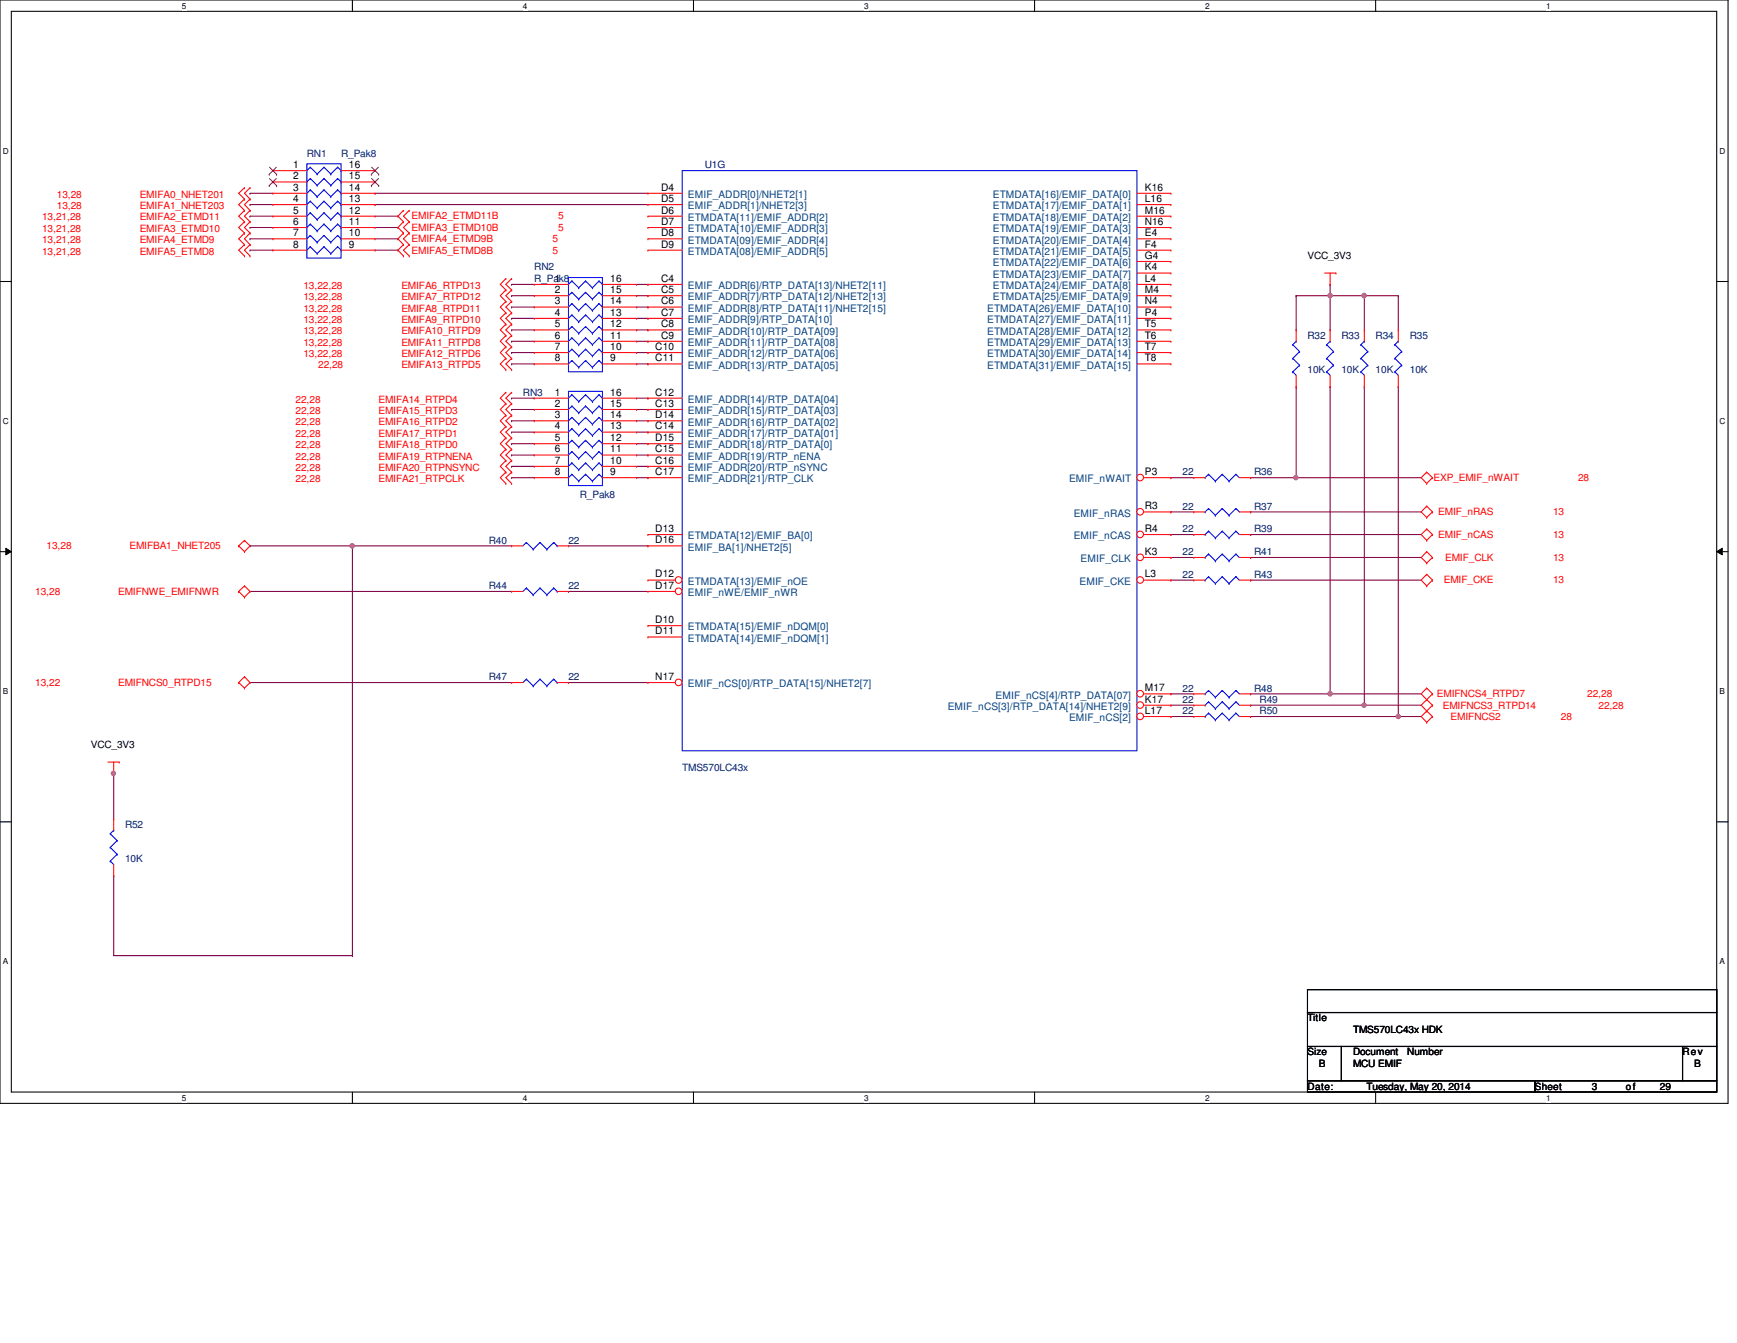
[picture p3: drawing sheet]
<svg xmlns="http://www.w3.org/2000/svg" width="279mm" height="216mm" viewBox="0 0 279 216" stroke-linecap="round" stroke-linejoin="round" font-family="sans-serif">
<path d="M0 0h278v177.4h-278zM1.8 1.8h274.3v173.8h-274.3z" fill="none" stroke="#000" stroke-width=".17"/>
<g fill="#fff">
<path d="M29.3 .2h.7v1.5h-.7z"/>
<path d="M29.3 175.8h.7v1.4h-.7z"/>
</g>
<path d="M56.7 0v1.8M56.7 175.6v1.8" fill="none" stroke="#000" stroke-width=".17"/>
<g fill="#fff">
<path d="M84.1 .2h.7v1.5h-.7z"/>
<path d="M84.1 175.8h.7v1.4h-.7z"/>
</g>
<path d="M111.5 0v1.8M111.5 175.6v1.8" fill="none" stroke="#000" stroke-width=".17"/>
<g fill="#fff">
<path d="M139 .2h.7v1.5h-.7z"/>
<path d="M139 175.8h.7v1.4h-.7z"/>
</g>
<path d="M166.4 0v1.8M166.4 175.6v1.8" fill="none" stroke="#000" stroke-width=".17"/>
<g fill="#fff">
<path d="M193.8 .2h.8v1.5h-.8z"/>
<path d="M193.8 175.8h.8v1.4h-.8z"/>
</g>
<path d="M221.3 0v1.8M221.3 175.6v1.8" fill="none" stroke="#000" stroke-width=".17"/>
<g fill="#fff">
<path d="M248.7 .2h.7v1.5h-.7z"/>
<path d="M248.7 175.8h.7v1.4h-.7z"/>
<path d="M.5 23.5h.9v1.5h-.9z"/>
<path d="M276.6 23.5h.9v1.5h-.9z"/>
<path d="M.5 67h.9v1.5h-.9z"/>
<path d="M276.6 67h.9v1.5h-.9z"/>
</g>
<path d="M0 45.3h1.8M276.1 45.3h1.9" fill="none" stroke="#000" stroke-width=".17"/>
<g fill="#fff">
<path d="M.5 110.4h.8v1.5h-.8z"/>
<path d="M276.6 110.4h.9v1.5h-.9z"/>
</g>
<path d="M0 88.7h1.8M276.1 88.7h1.9" fill="none" stroke="#000" stroke-width=".17"/>
<path d="M.9 88.1l.9 .6-.9 .5zM276.1 88.7l.9-.6v1.1z" fill="#000"/>
<path d="M.9 88.1l.9 .6-.9 .5zM276.1 88.7l.9-.6v1.1z" fill="none" stroke="#000" stroke-width=".16"/>
<g fill="#fff">
<path d="M.5 153.8h.8v1.5h-.8z"/>
<path d="M276.6 153.8h.8v1.5h-.8z"/>
</g>
<path d="M0 132.1h1.8M276.1 132.1h1.9" fill="none" stroke="#000" stroke-width=".17"/>
<path d="M40.2 95.1h.1M40.2 95.1h42.1M224.9 115.2h.1M224.9 115.2h3.7" fill="none" stroke="#800040" stroke-width=".17"/>
<circle cx="224.9" cy="115.2" r=".34" fill="#f0f"/>
<circle cx="224.9" cy="115.2" r=".34" fill="none" stroke="#f0f" stroke-width=".17"/>
<path d="M219.5 113.4h.1M219.5 113.4h9.1" fill="none" stroke="#800040" stroke-width=".17"/>
<circle cx="219.4" cy="113.4" r=".34" fill="#f0f"/>
<circle cx="219.4" cy="113.4" r=".34" fill="none" stroke="#f0f" stroke-width=".17"/>
<path d="M214 111.5h.1M214 111.5h14.6" fill="none" stroke="#800040" stroke-width=".17"/>
<circle cx="213.9" cy="111.5" r=".35" fill="#f0f"/>
<circle cx="213.9" cy="111.5" r=".35" fill="none" stroke="#f0f" stroke-width=".17"/>
<path d="M208.5 76.8h.1M208.5 76.8h20.1M201.2 89.6h.1M201.2 85.9h.1M201.2 82.3h.1M201.2 89.6h27.4M201.2 85.9h27.4M201.2 82.3h27.4" fill="none" stroke="#800040" stroke-width=".17"/>
<circle cx="208.4" cy="76.8" r=".34" fill="#f0f"/>
<circle cx="208.4" cy="76.8" r=".34" fill="none" stroke="#f0f" stroke-width=".17"/>
<g fill="none" stroke="#800040" stroke-width=".17">
<path d="M40.2 31.1h.1M40.2 32.9h.1M40.2 34.8h.1M40.2 36.6h.1M40.2 38.4h.1M40.2 31.1h3.7M40.2 32.9h3.7M40.2 34.8h3.7M40.2 36.6h3.7M40.2 38.4h3.7M40.2 40.2h.1M40.2 40.2h3.7"/>
<path d="M82.3 45.7h.1M82.3 47.5h.1M82.3 49.4h.1M82.3 51.2h.1M82.3 53h.1M82.3 54.9h.1M82.3 56.7h.1M82.3 58.5h.1M82.3 45.7h3.6M82.3 47.5h3.6M82.3 49.4h3.6M82.3 51.2h3.6"/>
<path d="M82.3 53h3.6M82.3 54.9h3.6M82.3 56.7h3.6M82.3 58.5h3.6M82.3 64h.1M82.3 65.8h.1M82.3 67.6h.1M82.3 69.5h.1M82.3 71.3h.1M82.3 73.2h.1M82.3 75h.1M82.3 76.8h.1"/>
<path d="M82.3 64h3.6M82.3 65.8h3.6M82.3 67.6h3.6M82.3 69.5h3.6M82.3 71.3h3.6M82.3 73.2h3.6M82.3 75h3.6M82.3 76.8h3.6M188.3 76.8h.1M188.3 76.8h3.7M56.7 87.8h.1M56.7 87.8h25.6"/>
<path d="M91.4 95.1h.1M91.4 95.1h12.8M91.4 87.8h12.8M104.2 87.8h.1M188.3 93.3h.1M188.3 89.6h.1M188.3 82.3h.1M188.3 85.9h.1M188.3 93.3h3.7M188.3 89.6h3.7M188.3 82.3h3.7M188.3 85.9h3.7"/>
<path d="M201.2 93.3h.1M201.2 93.3h27.4M40.2 109.7h.1M40.2 109.7h42.1M91.4 109.7h.1M91.4 109.7h12.8M188.3 111.5h.1M188.3 113.4h.1M188.3 115.2h.1M188.3 111.5h3.7M188.3 113.4h3.7M188.3 115.2h3.7"/>
<path d="M18.3 124.3h.1M18.3 124.3v7.4"/>
</g>
<circle cx="18.2" cy="124.3" r=".34" fill="#f0f"/>
<circle cx="18.2" cy="124.3" r=".34" fill="none" stroke="#f0f" stroke-width=".17"/>
<path d="M56.7 87.8h.1M56.7 87.8v65.8M18.3 140.8h.1M18.3 140.8v12.8h38.4M56.7 153.6h.1" fill="none" stroke="#800040" stroke-width=".17"/>
<circle cx="56.7" cy="87.8" r=".36" fill="#f0f"/>
<circle cx="56.7" cy="87.8" r=".36" fill="none" stroke="#f0f" stroke-width=".17"/>
<path d="M214 47.5h.1M214 47.5v5.5M219.5 47.5h.1M219.5 47.5v5.5M40.2 87.8h.1M40.2 87.8h16.5" fill="none" stroke="#800040" stroke-width=".17"/>
<circle cx="219.4" cy="47.5" r=".35" fill="#f0f"/>
<circle cx="219.4" cy="47.5" r=".35" fill="none" stroke="#f0f" stroke-width=".17"/>
<path d="M214 47.5h.1M214 47.5h5.5" fill="none" stroke="#800040" stroke-width=".17"/>
<circle cx="213.9" cy="47.5" r=".35" fill="#f0f"/>
<circle cx="213.9" cy="47.5" r=".35" fill="none" stroke="#f0f" stroke-width=".17"/>
<g fill="none" stroke="#800040" stroke-width=".17">
<path d="M60.3 31.1h.1M60.3 32.9h.1M60.3 31.1h43.9M60.3 32.9h43.9M60.3 34.8h3.7M60.3 36.6h3.7M60.3 38.4h3.7M64 34.8h.1M64 36.6h.1M64 38.4h.1M60.3 40.2h3.7M64 40.2h.1"/>
<path d="M102.4 47.5h1.8M102.4 45.7h1.8M102.4 49.4h1.8M102.4 51.2h1.8M102.4 53h1.8M102.4 54.9h1.8M102.4 56.7h1.8M102.4 58.5h1.8M104.2 45.7h.1M104.2 47.5h.1M104.2 49.4h.1M104.2 51.2h.1"/>
<path d="M104.2 53h.1M104.2 54.9h.1M104.2 56.7h.1M104.2 58.5h.1M208.5 47.5h.1M208.5 47.5v5.5M214 45.7h.1M214 45.7v1.8h-5.5M219.5 47.5h.1M219.5 47.5h5.4M224.9 47.5h.1M224.9 47.5v5.5"/>
<path d="M102.4 76.8h1.8M102.4 64h1.8M102.4 65.8h1.8M102.4 67.6h1.8M102.4 69.5h1.8M102.4 71.3h1.8M102.4 73.2h1.8M102.4 75h1.8M104.2 64h.1M104.2 65.8h.1M104.2 67.6h.1M104.2 69.5h.1"/>
<path d="M104.2 71.3h.1M104.2 73.2h.1M104.2 75h.1M104.2 76.8h.1M201.2 76.8h.1M208.5 62.2h.1M208.5 62.2v14.6h-7.3M214 62.2h.1M214 62.2v49.3h-12.8M219.5 62.2h.1M219.5 62.2v51.2h-18.3M224.9 62.2h.1"/>
<path d="M224.9 62.2v53h-23.7M201.2 115.2h.1M201.2 113.4h.1M201.2 111.5h.1"/>
</g>
<g fill="none" stroke="#f00" stroke-width=".17">
<path d="M39.3 30.2h.1M39.3 32h.1M39.3 33.8h.1M39.3 35.6h.1M39.3 37.5h.1M39.3 39.3h.1M39.3 30.2l-.9 .9 .9 .9M39.3 32l-.9 .9 .9 .9M39.3 33.8l-.9 1 .9 .8M39.3 35.6l-.9 1 .9 .9M39.3 37.5l-.9 .9 .9 .9M39.3 39.3l-.9 .9 .9 .9"/>
<path d="M40.2 30.2h.1M40.2 32h.1M40.2 33.8h.1M40.2 35.6h.1M40.2 37.5h.1M40.2 39.3h.1M40.2 30.2l-.9 .9 .9 .9M40.2 32l-.9 .9 .9 .9M40.2 33.8l-.9 1 .9 .8M40.2 35.6l-.9 1 .9 .9M40.2 37.5l-.9 .9 .9 .9M40.2 39.3l-.9 .9 .9 .9"/>
<path d="M43.9 27.4h.1M43.9 29.3h.1M43.9 31.1h.1M43.9 32.9h.1M43.9 34.8h.1M43.9 36.6h.1M43.9 38.4h.1M43.9 27.4h5.5M43.9 29.3h5.5M43.9 31.1h5.5M43.9 32.9h5.5M43.9 34.8h5.5"/>
<path d="M43.9 36.6h5.5M43.9 38.4h5.5M54.9 27.4h5.4M54.9 29.3h5.4M54.9 31.1h5.4M54.9 32.9h5.4M54.9 34.8h5.4M54.9 36.6h5.4M54.9 38.4h5.4M60.3 38.4h.1M60.3 36.6h.1M60.3 34.8h.1"/>
<path d="M60.3 32.9h.1M60.3 31.1h.1M60.3 29.3h.1M60.3 27.4h.1M64.9 33.8h.1M64.9 35.6h.1M64.9 37.5h.1M64.9 39.3h.1M64.9 33.8l-.9 1 .9 .8M64.9 35.6l-.9 1 .9 .9M64.9 37.5l-.9 .9 .9 .9M64.9 39.3l-.9 .9 .9 .9"/>
<path d="M65.8 35.6h.1M65.8 33.8h.1M65.8 37.5h.1M65.8 39.3h.1M65.8 39.3l-.9 .9 .9 .9M65.8 33.8l-.9 1 .9 .8M65.8 35.6l-.9 1 .9 .9M65.8 37.5l-.9 .9 .9 .9M104.2 31.1h.1M104.2 32.9h.1M104.2 34.8h.1M104.2 36.6h.1"/>
<path d="M104.2 38.4h.1M104.2 31.1h5.5M104.2 32.9h5.5M104.2 34.8h5.5M104.2 36.6h5.5M104.2 38.4h5.5M182.9 31.1h5.4M182.9 32.9h5.4M182.9 34.8h5.4M182.9 36.6h5.4M182.9 38.4h5.4M188.3 31.1h.1"/>
<path d="M188.3 32.9h.1M188.3 34.8h.1M188.3 36.6h.1M188.3 38.4h.1M39.3 41.1h.1M40.2 41.1h.1M43.9 40.2h.1M43.9 40.2h5.5M54.9 40.2h5.4M60.3 40.2h.1M64.9 41.1h.1M65.8 41.1h.1"/>
<path d="M81.4 44.8h.1M81.4 46.6h.1M81.4 48.5h.1M81.4 50.3h.1M81.4 52.1h.1M81.4 53.9h.1M81.4 55.8h.1M81.4 57.6h.1M81.4 59.4h.1M81.4 44.8l-.9 .9 .9 .9M81.4 46.6l-.9 .9 .9 1M81.4 48.5l-.9 .9 .9 .9"/>
<path d="M81.4 50.3l-.9 .9 .9 .9M81.4 52.1l-.9 .9 .9 .9M81.4 53.9l-.9 1 .9 .9M81.4 55.8l-.9 .9 .9 .9M81.4 57.6l-.9 .9 .9 .9M82.3 44.8h.1M82.3 46.6h.1M82.3 48.5h.1M82.3 50.3h.1M82.3 52.1h.1M82.3 53.9h.1M82.3 55.8h.1"/>
<path d="M82.3 57.6h.1M82.3 59.4h.1M82.3 44.8l-.9 .9 .9 .9M82.3 46.6l-.9 .9 .9 1M82.3 48.5l-.9 .9 .9 .9M82.3 50.3l-.9 .9 .9 .9M82.3 52.1l-.9 .9 .9 .9M82.3 53.9l-.9 1 .9 .9M82.3 55.8l-.9 .9 .9 .9M82.3 57.6l-.9 .9 .9 .9M85.9 45.7h.1M85.9 47.5h.1"/>
<path d="M85.9 49.4h.1M85.9 51.2h.1M85.9 53h.1M85.9 54.9h.1M85.9 56.7h.1M85.9 58.5h.1M85.9 45.7h5.5M85.9 47.5h5.5M85.9 49.4h5.5M85.9 51.2h5.5M85.9 53h5.5M85.9 54.9h5.5"/>
<path d="M85.9 56.7h5.5M85.9 58.5h5.5M96.9 45.7h5.5M96.9 47.5h5.5M96.9 49.4h5.5M96.9 51.2h5.5M96.9 53h5.5M96.9 54.9h5.5M96.9 56.7h5.5M96.9 58.5h5.5M102.4 58.5h.1M102.4 56.7h.1"/>
<path d="M102.4 54.9h.1M102.4 53h.1M102.4 51.2h.1M102.4 49.4h.1M102.4 47.5h.1M102.4 45.7h.1M104.2 40.2h.1M104.2 45.7h.1M104.2 47.5h.1M104.2 49.4h.1M104.2 51.2h.1M104.2 53h.1"/>
<path d="M104.2 54.9h.1M104.2 56.7h.1M104.2 58.5h.1M104.2 40.2h5.5M104.2 45.7h5.5M104.2 47.5h5.5M104.2 49.4h5.5M104.2 51.2h5.5M104.2 53h5.5M104.2 54.9h5.5M104.2 56.7h5.5M104.2 58.5h5.5"/>
<path d="M182.9 43.9h5.4M182.9 40.2h5.4M182.9 45.7h5.4M182.9 47.5h5.4M182.9 49.4h5.4M182.9 51.2h5.4M182.9 53h5.4M182.9 54.9h5.4M182.9 56.7h5.4M182.9 58.5h5.4M182.9 42h5.4M188.3 40.2h.1"/>
<path d="M188.3 42h.1M188.3 43.9h.1M188.3 45.7h.1M188.3 47.5h.1M188.3 49.4h.1M188.3 51.2h.1M188.3 53h.1M188.3 54.9h.1M188.3 56.7h.1M188.3 58.5h.1M208.5 53h.1M208.5 53v1.9"/>
<path d="M213.1 43.9h1.8M214 45.7h.1M214 53h.1M214 43.9v1.8M214 53v1.9M214.9 43.9h.1M219.5 53h.1M219.5 53v1.9M224.9 53h.1M224.9 53v1.9M81.4 63.1h.1M81.4 64.9h.1"/>
<path d="M81.4 66.8h.1M81.4 68.6h.1M81.4 70.4h.1M81.4 72.2h.1M81.4 74h.1M81.4 75.9h.1M81.4 77.7h.1M81.4 63.1l-.9 .9 .9 .9M81.4 64.9l-.9 .9 .9 1M81.4 66.8l-.9 .8 .9 1M81.4 68.6l-.9 .9 .9 .9M81.4 70.4l-.9 .9 .9 .9"/>
<path d="M81.4 72.2l-.9 1 .9 .8M81.4 74l-.9 1 .9 .9M81.4 75.9l-.9 .9 .9 .9M82.3 63.1h.1M82.3 64.9h.1M82.3 66.8h.1M82.3 68.6h.1M82.3 70.4h.1M82.3 72.2h.1M82.3 74h.1M82.3 75.9h.1M82.3 77.7h.1"/>
<path d="M82.3 63.1l-.9 .9 .9 .9M82.3 64.9l-.9 .9 .9 1M82.3 66.8l-.9 .8 .9 1M82.3 68.6l-.9 .9 .9 .9M82.3 70.4l-.9 .9 .9 .9M82.3 72.2l-.9 1 .9 .8M82.3 74l-.9 1 .9 .9M82.3 75.9l-.9 .9 .9 .9M85.9 64h.1M85.9 65.8h.1M85.9 67.6h.1M85.9 69.5h.1"/>
<path d="M85.9 71.3h.1M85.9 73.2h.1M85.9 75h.1M85.9 76.8h.1M85.9 64h5.5M85.9 65.8h5.5M85.9 67.6h5.5M85.9 69.5h5.5M85.9 71.3h5.5M85.9 73.2h5.5M85.9 75h5.5M85.9 76.8h5.5"/>
<path d="M96.9 64h5.5M96.9 65.8h5.5M96.9 67.6h5.5M96.9 69.5h5.5M96.9 71.3h5.5M96.9 73.2h5.5M96.9 75h5.5M96.9 76.8h5.5M102.4 76.8h.1M102.4 75h.1M102.4 73.2h.1M102.4 71.3h.1"/>
<path d="M102.4 69.5h.1M102.4 67.6h.1M102.4 65.8h.1M102.4 64h.1M104.2 64h.1M104.2 65.8h.1M104.2 67.6h.1M104.2 69.5h.1M104.2 71.3h.1M104.2 73.2h.1M104.2 75h.1M104.2 76.8h.1"/>
<path d="M104.2 64h5.5M104.2 65.8h5.5M104.2 67.6h5.5M104.2 69.5h5.5M104.2 71.3h5.5M104.2 73.2h5.5M104.2 75h5.5M104.2 76.8h5.5M192 76.8h.1M192 76.8h1.8M199.3 76.8h1.9M201.2 76.8h.1"/>
<path d="M208.5 62.2h.1M208.5 60.3v1.9M214 62.2h.1M214 60.3v1.9M219.5 62.2h.1M219.5 60.3v1.9M224.9 62.2h.1M224.9 60.3v1.9M229.5 75.9h.1M229.5 77.7h.1M229.5 75.9l-.9 .9 .9 .9M229.5 75.9l.9 .9"/>
<path d="M230.4 76.8h.1M230.4 76.8l-.9 .9M38.4 87.8h.1M38.4 95.1h.1M38.4 87.8l.9 .9M38.4 95.1l.9 .9M39.3 86.9h.1M39.3 88.7h.1M39.3 94.2h.1M39.3 96h.1M39.3 86.9l.9 .9-.9 .9M39.3 86.9l-.9 .9"/>
<path d="M39.3 94.2l.9 .9-.9 .9M39.3 94.2l-.9 .9M82.3 95.1h.1M82.3 87.8h.1M82.3 95.1h1.8M82.3 87.8h1.8M89.6 95.1h1.8M89.6 87.8h1.8M91.4 95.1h.1M91.4 87.8h.1M104.2 85.9h.1M104.2 87.8h.1"/>
<path d="M104.2 85.9h5.5M104.2 87.8h5.5M192 93.3h.1M192 89.6h.1M192 85.9h.1M192 82.3h.1M192 93.3h1.8M192 89.6h1.8M192 85.9h1.8M192 82.3h1.8M199.3 93.3h1.9M199.3 89.6h1.9"/>
<path d="M199.3 85.9h1.9M199.3 82.3h1.9M201.2 93.3h.1M201.2 89.6h.1M201.2 85.9h.1M201.2 82.3h.1M229.5 92.3h.1M229.5 94.2h.1M229.5 88.7h.1M229.5 90.5h.1M229.5 85h.1M229.5 86.9h.1"/>
<path d="M229.5 81.4h.1M229.5 83.2h.1M229.5 92.3l-.9 1 .9 .9M229.5 92.3l.9 1M229.5 88.7l-.9 .9 .9 .9M229.5 88.7l.9 .9M229.5 85l-.9 .9 .9 1M229.5 85l.9 .9M229.5 81.4l-.9 .9 .9 .9M229.5 81.4l.9 .9M230.4 93.3h.1M230.4 89.6h.1"/>
<path d="M230.4 85.9h.1M230.4 82.3h.1M230.4 93.3l-.9 .9M230.4 89.6l-.9 .9M230.4 85.9l-.9 1M230.4 82.3l-.9 .9M38.4 109.7h.1M38.4 109.7l.9 .9M39.3 108.8h.1M39.3 110.6h.1M39.3 108.8l.9 .9-.9 .9M39.3 108.8l-.9 .9"/>
<path d="M192 115.2h.1M192 113.4h.1M192 111.5h.1M192 115.2h1.8M192 113.4h1.8M192 111.5h1.8M199.3 115.2h1.9M199.3 113.4h1.9M199.3 111.5h1.9M201.2 115.2h.1M201.2 113.4h.1M201.2 111.5h.1"/>
<path d="M229.5 114.3h.1M229.5 116.1h.1M229.5 112.5h.1M229.5 110.6h.1M229.5 114.3l.9 .9M229.5 112.5l.9 .9M229.5 110.6l-.9 .9 .9 1M229.5 110.6l.9 .9M230.4 115.2h.1M230.4 113.4h.1M230.4 111.5h.1M230.4 113.4l-1.8 1.8 .9 .9"/>
<path d="M230.4 115.2l-.9 .9M230.4 111.5l-1.8 1.9 .9 .9M17.4 122.5h1.8M18.3 124.3h.1M18.3 131.7h.1M18.3 122.5v1.8M18.3 131.7v1.8M18.3 139v1.8M19.2 122.5h.1M18.3 140.8h.1"/>
</g>
<path d="M210.3 159.1h65.8v3.7h-65.8zM210.3 162.8h65.8v5.4h-65.8zM210.3 168.2h5.5v5.5h-5.5zM210.3 173.7h36.6v1.9h-36.6zM215.8 168.2h54.8v5.5h-54.8zM246.9 173.7h29.2v1.9h-29.2zM270.6 168.2h5.5v5.5h-5.5z" fill="none" stroke="#000" stroke-width=".17"/>
<g fill="none" stroke="#00f" stroke-width=".17">
<path d="M49.4 26.3h5.5v15.2h-5.5zM49.9 26.9h.1M49.9 28.7h.1M49.9 30.5h.1M49.9 32.3h.1M49.9 34.2h.1M49.9 36h.1M49.9 37.8h.1M49.9 39.7h.1M49.9 26.9l1.1 1.1M49.9 26.9l-.5 .5M49.9 28.7l1.1 1.1"/>
<path d="M49.9 28.7l-.5 .6M49.9 30.5l1.1 1.1M49.9 30.5l-.5 .6M49.9 32.3l1.1 1.1M49.9 32.3l-.5 .6M49.9 34.2l1.1 1.1M49.9 34.2l-.5 .6M49.9 36l1.1 1.1M49.9 36l-.5 .6M49.9 37.8l1.1 1.1M49.9 37.8l-.5 .6M49.9 39.7l1.1 1.1"/>
<path d="M49.9 39.7l-.5 .5M51 28h.1M51 29.8h.1M51 31.6h.1M51 33.4h.1M51 35.3h.1M51 37.1h.1M51 38.9h.1M52.1 26.9h.1M52.1 28.7h.1M52.1 30.5h.1M52.1 32.3h.1"/>
<path d="M52.1 34.2h.1M52.1 36h.1M52.1 37.8h.1M52.1 39.7h.1M52.1 26.9l1.1 1.1M52.1 26.9l-1.1 1.1M52.1 28.7l1.1 1.1M52.1 28.7l-1.1 1.1M52.1 30.5l1.1 1.1M52.1 30.5l-1.1 1.1M52.1 32.3l1.1 1.1M52.1 32.3l-1.1 1.1"/>
<path d="M52.1 34.2l1.1 1.1M52.1 34.2l-1.1 1.1M52.1 36l1.1 1.1M52.1 36l-1.1 1.1M52.1 37.8l1.1 1.1M52.1 37.8l-1.1 1.1M52.1 39.7l1.1 1.1M52.1 39.7l-1.1 1.1M53.2 28h.1M53.2 29.8h.1M53.2 31.6h.1M53.2 33.4h.1"/>
<path d="M53.2 35.3h.1M53.2 37.1h.1M53.2 38.9h.1M54.3 26.9h.1M54.3 28.7h.1M54.3 30.5h.1M54.3 32.3h.1M54.3 34.2h.1M54.3 36h.1M54.3 37.8h.1M54.3 39.7h.1M54.3 26.9l.6 .5"/>
<path d="M54.3 26.9l-1.1 1.1M54.3 28.7l.6 .6M54.3 28.7l-1.1 1.1M54.3 30.5l.6 .6M54.3 30.5l-1.1 1.1M54.3 32.3l.6 .6M54.3 32.3l-1.1 1.1M54.3 34.2l.6 .6M54.3 34.2l-1.1 1.1M54.3 36l.6 .6M54.3 36l-1.1 1.1M54.3 37.8l.6 .6"/>
<path d="M54.3 37.8l-1.1 1.1M54.3 39.7l.6 .5M54.3 39.7l-1.1 1.1M54.9 27.4h.1M54.9 29.3h.1M54.9 31.1h.1M54.9 32.9h.1M54.9 34.8h.1M54.9 36.6h.1M54.9 38.4h.1M109.7 27.4h73.2v93.3h-73.2zM51 40.8h.1"/>
<path d="M53.2 40.8h.1M54.9 40.2h.1M91.4 44.6h5.5v15.2h-5.5zM92 45.2h.1M92 47h.1M92 48.8h.1M92 50.6h.1M92 52.5h.1M92 54.3h.1M92 56.1h.1M92 58h.1M92 45.2l1.1 1.1"/>
<path d="M92 45.2l-.6 .5M92 47l1.1 1.1M92 47l-.6 .5M92 48.8l1.1 1.1M92 48.8l-.6 .6M92 50.6l1.1 1.1M92 50.6l-.6 .6M92 52.5l1.1 1.1M92 52.5l-.6 .5M92 54.3l1.1 1.1M92 54.3l-.6 .6M92 56.1l1.1 1.1"/>
<path d="M92 56.1l-.6 .6M92 58l1.1 1.1M92 58l-.6 .5M93.1 46.3h.1M93.1 48.1h.1M93.1 49.9h.1M93.1 51.7h.1M93.1 53.6h.1M93.1 55.4h.1M93.1 57.2h.1M93.1 59.1h.1M94.2 45.2h.1"/>
<path d="M94.2 47h.1M94.2 48.8h.1M94.2 50.6h.1M94.2 52.5h.1M94.2 54.3h.1M94.2 56.1h.1M94.2 58h.1M94.2 45.2l1.1 1.1M94.2 45.2l-1.1 1.1M94.2 47l1.1 1.1M94.2 47l-1.1 1.1M94.2 48.8l1.1 1.1"/>
<path d="M94.2 48.8l-1.1 1.1M94.2 50.6l1.1 1.1M94.2 50.6l-1.1 1.1M94.2 52.5l1.1 1.1M94.2 52.5l-1.1 1.1M94.2 54.3l1.1 1.1M94.2 54.3l-1.1 1.1M94.2 56.1l1.1 1.1M94.2 56.1l-1.1 1.1M94.2 58l1.1 1.1M94.2 58l-1.1 1.1M95.3 46.3h.1"/>
<path d="M95.3 48.1h.1M95.3 49.9h.1M95.3 51.7h.1M95.3 53.6h.1M95.3 55.4h.1M95.3 57.2h.1M95.3 59.1h.1M96.4 45.2h.1M96.4 47h.1M96.4 48.8h.1M96.4 50.6h.1M96.4 52.5h.1"/>
<path d="M96.4 54.3h.1M96.4 56.1h.1M96.4 58h.1M96.4 45.2l.5 .5M96.4 45.2l-1.1 1.1M96.4 47l.5 .5M96.4 47l-1.1 1.1M96.4 48.8l.5 .6M96.4 48.8l-1.1 1.1M96.4 50.6l.5 .6M96.4 50.6l-1.1 1.1M96.4 52.5l.5 .5"/>
<path d="M96.4 52.5l-1.1 1.1M96.4 54.3l.5 .6M96.4 54.3l-1.1 1.1M96.4 56.1l.5 .6M96.4 56.1l-1.1 1.1M96.4 58l.5 .5M96.4 58l-1.1 1.1M96.9 45.7h.1M96.9 47.5h.1M96.9 49.4h.1M96.9 51.2h.1M96.9 53h.1"/>
<path d="M96.9 54.9h.1M96.9 56.7h.1M96.9 58.5h.1M207.9 59.8h.1M207.9 57.6h.1M207.9 55.4h.1M207.9 59.8l.6 .5M207.9 57.6l1.1 1.1M207.9 55.4l1.1 1.1M208.5 54.9h.1M208.5 54.9l-.6 .5M209 58.7h.1"/>
<path d="M209 56.5h.1M209 58.7l-1.1 1.1M209 56.5l-1.1 1.1M213.4 59.8h.1M213.4 57.6h.1M213.4 55.4h.1M213.4 59.8l.6 .5M213.4 57.6l1.1 1.1M213.4 55.4l1.1 1.1M214 54.9h.1M214 54.9l-.6 .5M214.5 58.7h.1"/>
<path d="M214.5 56.5h.1M214.5 58.7l-1.1 1.1M214.5 56.5l-1.1 1.1M218.9 59.8h.1M218.9 57.6h.1M218.9 55.4h.1M218.9 59.8l.6 .5M218.9 57.6l1.1 1.1M218.9 55.4l1.1 1.1M219.5 54.9h.1M219.5 54.9l-.6 .5M220 58.7h.1"/>
<path d="M220 56.5h.1M220 58.7l-1.1 1.1M220 56.5l-1.1 1.1M224.4 59.8h.1M224.4 57.6h.1M224.4 55.4h.1M224.4 59.8l.5 .5M224.4 57.6l1.1 1.1M224.4 55.4l1.1 1.1M224.9 54.9h.1M224.9 54.9l-.5 .5M225.5 58.7h.1"/>
<path d="M225.5 56.5h.1M225.5 58.7l-1.1 1.1M225.5 56.5l-1.1 1.1M91.4 62.9h5.5v15.2h-5.5zM92 63.5h.1M92 65.3h.1M92 67.1h.1M92 68.9h.1M92 70.8h.1M92 72.6h.1M92 74.4h.1M92 76.2h.1"/>
<path d="M92 63.5l1.1 1.1M92 63.5l-.6 .5M92 65.3l1.1 1.1M92 65.3l-.6 .5M92 67.1l1.1 1.1M92 67.1l-.6 .5M92 68.9l1.1 1.1M92 68.9l-.6 .6M92 70.8l1.1 1.1M92 70.8l-.6 .5M92 72.6l1.1 1.1M92 72.6l-.6 .6"/>
<path d="M92 74.4l1.1 1.1M92 74.4l-.6 .6M92 76.2l1.1 1.1M92 76.2l-.6 .6M93.1 64.6h.1M93.1 66.4h.1M93.1 68.2h.1M93.1 70h.1M93.1 71.9h.1M93.1 73.7h.1M93.1 75.5h.1M93.1 77.3h.1"/>
<path d="M94.2 63.5h.1M94.2 65.3h.1M94.2 67.1h.1M94.2 68.9h.1M94.2 70.8h.1M94.2 72.6h.1M94.2 74.4h.1M94.2 76.2h.1M94.2 63.5l1.1 1.1M94.2 63.5l-1.1 1.1M94.2 65.3l1.1 1.1M94.2 65.3l-1.1 1.1"/>
<path d="M94.2 67.1l1.1 1.1M94.2 67.1l-1.1 1.1M94.2 68.9l1.1 1.1M94.2 68.9l-1.1 1.1M94.2 70.8l1.1 1.1M94.2 70.8l-1.1 1.1M94.2 72.6l1.1 1.1M94.2 72.6l-1.1 1.1M94.2 74.4l1.1 1.1M94.2 74.4l-1.1 1.1M94.2 76.2l1.1 1.1M94.2 76.2l-1.1 1.1"/>
<path d="M95.3 64.6h.1M95.3 66.4h.1M95.3 68.2h.1M95.3 70h.1M95.3 71.9h.1M95.3 73.7h.1M95.3 75.5h.1M95.3 77.3h.1M96.4 63.5h.1M96.4 65.3h.1M96.4 67.1h.1M96.4 68.9h.1"/>
<path d="M96.4 70.8h.1M96.4 72.6h.1M96.4 74.4h.1M96.4 76.2h.1M96.4 63.5l.5 .5M96.4 63.5l-1.1 1.1M96.4 65.3l.5 .5M96.4 65.3l-1.1 1.1M96.4 67.1l.5 .5M96.4 67.1l-1.1 1.1M96.4 68.9l.5 .6M96.4 68.9l-1.1 1.1"/>
<path d="M96.4 70.8l.5 .5M96.4 70.8l-1.1 1.1M96.4 72.6l.5 .6M96.4 72.6l-1.1 1.1M96.4 74.4l.5 .6M96.4 74.4l-1.1 1.1M96.4 76.2l.5 .6M96.4 76.2l-1.1 1.1M96.9 64h.1M96.9 65.8h.1M96.9 67.6h.1M96.9 69.5h.1"/>
<path d="M96.9 71.3h.1M96.9 73.2h.1M96.9 75h.1M96.9 76.8h.1M193.8 76.8h.1M194.4 76.2h.1M194.4 76.2l1.1 1.1M194.4 76.2l-.6 .6M195.5 77.3h.1M196.6 76.2h.1M196.6 76.2l1.1 1.1M196.6 76.2l-1.1 1.1"/>
<path d="M197.7 77.3h.1M198.8 76.2h.1M198.8 76.2l.5 .6M198.8 76.2l-1.1 1.1M84.7 94.5h.1M84.7 87.2h.1M84.7 94.5l-.6 .6M84.7 94.5l1.1 1.1M84.7 87.2l-.6 .6M84.7 87.2l1.1 1.1M85.8 95.6h.1M85.8 88.3h.1"/>
<path d="M86.9 94.5h.1M86.9 87.2h.1M86.9 94.5l-1.1 1.1M86.9 94.5l1.1 1.1M86.9 87.2l-1.1 1.1M86.9 87.2l1.1 1.1M88 95.6h.1M88 88.3h.1M89.1 94.5h.1M89.1 87.2h.1M89.1 94.5l-1.1 1.1M89.1 94.5l.5 .6"/>
<path d="M89.1 87.2l-1.1 1.1M89.1 87.2l.5 .6M89.6 95.1h.1M89.6 87.8h.1M193.8 93.3h.1M193.8 89.6h.1M193.8 85.9h.1M193.8 82.3h.1M194.4 92.7h.1M194.4 89.1h.1M194.4 85.4h.1M194.4 81.7h.1"/>
<path d="M194.4 92.7l1.1 1.1M194.4 92.7l-.6 .6M194.4 89.1l1.1 1.1M194.4 89.1l-.6 .5M194.4 85.4l-.6 .5M194.4 85.4l1.1 1.1M194.4 81.7l1.1 1.1M194.4 81.7l-.6 .6M195.5 93.8h.1M195.5 90.2h.1M195.5 86.5h.1M195.5 82.8h.1"/>
<path d="M196.6 92.7h.1M196.6 89.1h.1M196.6 85.4h.1M196.6 81.7h.1M196.6 92.7l1.1 1.1M196.6 92.7l-1.1 1.1M196.6 89.1l1.1 1.1M196.6 89.1l-1.1 1.1M196.6 85.4l-1.1 1.1M196.6 85.4l1.1 1.1M196.6 81.7l1.1 1.1M196.6 81.7l-1.1 1.1"/>
<path d="M197.7 93.8h.1M197.7 90.2h.1M197.7 86.5h.1M197.7 82.8h.1M198.8 92.7h.1M198.8 89.1h.1M198.8 85.4h.1M198.8 81.7h.1M198.8 92.7l.5 .6M198.8 92.7l-1.1 1.1M198.8 89.1l.5 .5M198.8 89.1l-1.1 1.1"/>
<path d="M198.8 85.4l.5 .5M198.8 85.4l-1.1 1.1M198.8 81.7l.5 .6M198.8 81.7l-1.1 1.1M193.8 115.2h.1M193.8 113.4h.1M193.8 111.5h.1M194.4 114.6h.1M194.4 112.8h.1M194.4 111h.1M194.4 114.6l1.1 1.1M194.4 114.6l-.6 .6"/>
<path d="M194.4 112.8l1.1 1.1M194.4 112.8l-.6 .6M194.4 111l1.1 1.1M194.4 111l-.6 .5M195.5 115.7h.1M195.5 113.9h.1M195.5 112.1h.1M196.6 114.6h.1M196.6 112.8h.1M196.6 111h.1M196.6 114.6l1.1 1.1M196.6 114.6l-1.1 1.1"/>
<path d="M196.6 112.8l1.1 1.1M196.6 112.8l-1.1 1.1M196.6 111l1.1 1.1M196.6 111l-1.1 1.1M197.7 115.7h.1M197.7 113.9h.1M197.7 112.1h.1M198.8 114.6h.1M198.8 112.8h.1M198.8 111h.1M198.8 114.6l.5 .6M198.8 114.6l-1.1 1.1"/>
<path d="M198.8 112.8l.5 .6M198.8 112.8l-1.1 1.1M198.8 111l.5 .5M198.8 111l-1.1 1.1M17.7 138.4h.1M17.7 136.2h.1M17.7 134h.1M17.7 138.4l.6 .6M17.7 136.2l1.1 1.1M17.7 134l1.1 1.1M18.3 133.5h.1M18.3 133.5l-.6 .5"/>
<path d="M18.8 137.3h.1M18.8 135.1h.1M18.8 137.3l-1.1 1.1M18.8 135.1l-1.1 1.1"/>
</g>
<g fill="none" stroke="#804000" stroke-width=".16">
<path d="M43.3 28h.1M43.3 29.8h.1M43.3 26.9l1.2 1.1M43.3 28.7l1.2 1.1M44.4 26.9l-1.1 1.1M44.4 28.7l-1.1 1.1M44.5 28h.1M44.5 29.8h.1M59.7 29.8h.1M59.7 28h.1M59.8 28.7l1.1 1.1M59.8 26.9l1.1 1.1"/>
<path d="M60.9 28.7l-1.2 1.1M60.9 26.9l-1.2 1.1M60.9 29.8h.1M60.9 28h.1"/>
</g>
<circle cx="109.2" cy="93.2" r=".54" fill="#fff"/>
<g fill="none" stroke="#f00" stroke-width=".17">
<path d="M104.2 93.3h.1M104.2 93.3h4.4"/>
<circle cx="109.2" cy="93.2" r=".54"/>
</g>
<circle cx="109.2" cy="95.1" r=".54" fill="#fff"/>
<g fill="none" stroke="#f00" stroke-width=".17">
<path d="M104.2 95.1h.1M104.2 95.1h4.4M104.2 100.6h.1M104.2 102.4h.1M104.2 100.6h5.5M104.2 102.4h5.5"/>
<circle cx="109.2" cy="95.1" r=".54"/>
</g>
<circle cx="109.2" cy="109.7" r=".54" fill="#fff"/>
<g fill="none" stroke="#f00" stroke-width=".17">
<path d="M104.2 109.7h.1M104.2 109.7h4.4"/>
<circle cx="109.2" cy="109.7" r=".54"/>
</g>
<circle cx="183.4" cy="113.3" r=".54" fill="#fff"/>
<g fill="none" stroke="#f00" stroke-width=".17">
<path d="M184 113.4h4.3M188.3 113.4h.1"/>
<circle cx="183.4" cy="113.3" r=".54"/>
</g>
<circle cx="183.4" cy="111.5" r=".54" fill="#fff"/>
<g fill="none" stroke="#f00" stroke-width=".17">
<path d="M184 111.5h4.3M188.3 111.5h.1"/>
<circle cx="183.4" cy="111.5" r=".54"/>
</g>
<circle cx="183.4" cy="115.2" r=".54" fill="#fff"/>
<g fill="none" stroke="#f00" stroke-width=".17">
<path d="M184 115.2h4.3M188.3 115.2h.1"/>
<circle cx="183.4" cy="115.2" r=".54"/>
</g>
<circle cx="183.4" cy="93.2" r=".54" fill="#fff"/>
<g fill="none" stroke="#f00" stroke-width=".17">
<path d="M184 93.3h4.3M188.3 93.3h.1"/>
<circle cx="183.4" cy="93.2" r=".54"/>
</g>
<circle cx="183.4" cy="89.6" r=".54" fill="#fff"/>
<g fill="none" stroke="#f00" stroke-width=".17">
<path d="M184 89.6h4.3M188.3 89.6h.1"/>
<circle cx="183.4" cy="89.6" r=".54"/>
</g>
<circle cx="183.4" cy="85.9" r=".54" fill="#fff"/>
<g fill="none" stroke="#f00" stroke-width=".17">
<path d="M184 85.9h4.3M188.3 85.9h.1"/>
<circle cx="183.4" cy="85.9" r=".54"/>
</g>
<circle cx="183.4" cy="82.3" r=".54" fill="#fff"/>
<g fill="none" stroke="#f00" stroke-width=".17">
<path d="M184 82.3h4.3M188.3 82.3h.1"/>
<circle cx="183.4" cy="82.3" r=".54"/>
</g>
<circle cx="183.4" cy="76.8" r=".54" fill="#fff"/>
<g fill="none" stroke="#f00" stroke-width=".17">
<path d="M184 76.8h4.3M188.3 76.8h.1M82.3 109.7h.1M82.3 109.7h1.8M89.6 109.7h1.8M91.4 109.7h.1"/>
<circle cx="183.4" cy="76.8" r=".54"/>
</g>
<path d="M84.7 109.2h.1M84.7 109.2l-.6 .5M84.7 109.2l1.1 1.1M85.8 110.3h.1M86.9 109.2h.1M86.9 109.2l-1.1 1.1M86.9 109.2l1.1 1.1M88 110.3h.1M89.1 109.2h.1M89.1 109.2l-1.1 1.1M89.1 109.2l.5 .5M89.6 109.7h.1" fill="none" stroke="#00f" stroke-width=".17"/>
<circle cx="224.9" cy="115.2" r=".34" fill="#f0f"/>
<circle cx="224.9" cy="115.2" r=".34" fill="none" stroke="#f0f" stroke-width=".17"/>
<circle cx="219.4" cy="113.4" r=".34" fill="#f0f"/>
<circle cx="219.4" cy="113.4" r=".34" fill="none" stroke="#f0f" stroke-width=".17"/>
<circle cx="213.9" cy="111.5" r=".35" fill="#f0f"/>
<circle cx="213.9" cy="111.5" r=".35" fill="none" stroke="#f0f" stroke-width=".17"/>
<circle cx="208.4" cy="76.8" r=".34" fill="#f0f"/>
<circle cx="208.4" cy="76.8" r=".34" fill="none" stroke="#f0f" stroke-width=".17"/>
<circle cx="18.2" cy="124.3" r=".34" fill="#f0f"/>
<circle cx="18.2" cy="124.3" r=".34" fill="none" stroke="#f0f" stroke-width=".17"/>
<circle cx="56.7" cy="87.8" r=".36" fill="#f0f"/>
<circle cx="56.7" cy="87.8" r=".36" fill="none" stroke="#f0f" stroke-width=".17"/>
<circle cx="219.4" cy="47.5" r=".35" fill="#f0f"/>
<circle cx="219.4" cy="47.5" r=".35" fill="none" stroke="#f0f" stroke-width=".17"/>
<circle cx="213.9" cy="47.5" r=".35" fill="#f0f"/>
<circle cx="213.9" cy="47.5" r=".35" fill="none" stroke="#f0f" stroke-width=".17"/>
<g font-size="1.7">
<text x="47.2" y="27">1</text>
<text x="47.2" y="28.8">2</text>
<text x="56.1" y="28.8">15</text>
<text x="56.1" y="27">16</text>
<text x="47.2" y="30.6">3</text>
<text x="47.2" y="32.5">4</text>
<text x="47.2" y="34.3">5</text>
<text x="56.1" y="34.3">12</text>
<text x="56.1" y="32.5">13</text>
<text x="56.1" y="30.6">14</text>
<text x="106.3" y="30.6">D4</text>
<text x="106.3" y="32.5">D5</text>
<text x="106.3" y="34.3">D6</text>
<text x="184.1" y="30.6">K16</text>
<text x="184.1" y="32.5">L16</text>
<text x="184.1" y="34.3">M16</text>
<text x="47.2" y="36.2">6</text>
<text x="47.2" y="38">7</text>
<text x="47.2" y="39.8">8</text>
<text x="56.1" y="39.8">9</text>
<text x="56.1" y="38">10</text>
<text x="56.1" y="36.2">11</text>
<text x="106.3" y="36.2">D7</text>
<text x="106.3" y="38">D8</text>
<text x="106.3" y="39.8">D9</text>
<text x="184.1" y="36.2">N16</text>
<text x="184.1" y="38">E4</text>
<text x="184.1" y="39.8">F4</text>
<text x="184.1" y="41.6">G4</text>
<text x="89.2" y="45.3">1</text>
<text x="89.2" y="47.1">2</text>
<text x="98.2" y="47.1">15</text>
<text x="98.2" y="45.3">16</text>
<text x="106.3" y="45.3">C4</text>
<text x="106.3" y="47.1">C5</text>
<text x="184.1" y="43.5">K4</text>
<text x="184.1" y="45.3">L4</text>
<text x="184.1" y="47.1">M4</text>
<text x="89.2" y="48.9">3</text>
<text x="89.2" y="50.8">4</text>
<text x="89.2" y="52.6">5</text>
<text x="98.2" y="52.6">12</text>
<text x="98.2" y="50.8">13</text>
<text x="98.2" y="48.9">14</text>
<text x="106.3" y="48.9">C6</text>
<text x="106.3" y="50.8">C7</text>
<text x="106.3" y="52.6">C8</text>
<text x="184.1" y="48.9">N4</text>
<text x="184.1" y="50.8">P4</text>
<text x="184.1" y="52.6">T5</text>
<text x="89.2" y="54.4">6</text>
<text x="89.2" y="56.3">7</text>
<text x="89.2" y="58.1">8</text>
<text x="98.2" y="58.1">9</text>
<text x="98.2" y="56.3">10</text>
<text x="98.2" y="54.4">11</text>
<text x="105.4" y="56.3">C10</text>
<text x="105.4" y="58.1">C11</text>
<text x="106.3" y="54.4">C9</text>
<text x="184.1" y="54.4">T6</text>
<text x="184.1" y="56.3">T7</text>
<text x="184.1" y="58.1">T8</text>
<text x="89.2" y="63.6">1</text>
<text x="89.2" y="65.4">2</text>
<text x="98.2" y="65.4">15</text>
<text x="98.2" y="63.6">16</text>
<text x="105.4" y="63.6">C12</text>
<text x="105.4" y="65.4">C13</text>
<text x="89.2" y="67.2">3</text>
<text x="89.2" y="69">4</text>
<text x="89.2" y="70.9">5</text>
<text x="98.2" y="70.9">12</text>
<text x="98.2" y="69">13</text>
<text x="98.2" y="67.2">14</text>
<text x="105.4" y="67.2">D14</text>
<text x="105.4" y="69">C14</text>
<text x="105.4" y="70.9">D15</text>
<text x="89.2" y="72.7">6</text>
<text x="89.2" y="74.5">7</text>
<text x="89.2" y="76.4">8</text>
<text x="98.2" y="76.4">9</text>
<text x="98.2" y="74.5">10</text>
<text x="98.2" y="72.7">11</text>
<text x="105.4" y="72.7">C15</text>
<text x="105.4" y="74.5">C16</text>
<text x="105.4" y="76.4">C17</text>
<text x="184.1" y="76.4">P3</text>
<text x="184.1" y="81.9">R3</text>
<text x="105.4" y="85.5">D13</text>
<text x="105.4" y="87.3">D16</text>
<text x="184.1" y="89.2">K3</text>
<text x="184.1" y="85.5">R4</text>
<text x="105.4" y="92.8">D12</text>
<text x="105.4" y="94.7">D17</text>
<text x="184.1" y="92.8">L3</text>
<text x="105.4" y="100.2">D10</text>
<text x="105.4" y="102">D11</text>
<text x="105.4" y="109.3">N17</text>
<text x="184.1" y="112.9">K17</text>
<text x="184.1" y="111.1">M17</text>
<text x="184.1" y="114.8">L17</text>
</g>
<g font-size="1.7" fill="#004080">
<text x="110.7" y="31.8">EMIF_ADDR[0]/NHET2[1]</text>
<text x="110.7" y="33.7">EMIF_ADDR[1]/NHET2[3]</text>
<text x="110.7" y="35.5">ETMDATA[11]/EMIF_ADDR[2]</text>
<text x="159.7" y="31.8">ETMDATA[16]/EMIF_DATA[0]</text>
<text x="159.7" y="33.7">ETMDATA[17]/EMIF_DATA[1]</text>
<text x="159.7" y="35.5">ETMDATA[18]/EMIF_DATA[2]</text>
<text x="110.7" y="37.3">ETMDATA[10]/EMIF_ADDR[3]</text>
<text x="110.7" y="39.2">ETMDATA[09]/EMIF_ADDR[4]</text>
<text x="110.7" y="41">ETMDATA[08]/EMIF_ADDR[5]</text>
<text x="159.7" y="37.3">ETMDATA[19]/EMIF_DATA[3]</text>
<text x="159.7" y="39.2">ETMDATA[20]/EMIF_DATA[4]</text>
<text x="159.7" y="41">ETMDATA[21]/EMIF_DATA[5]</text>
<text x="110.7" y="46.5">EMIF_ADDR[6]/RTP_DATA[13]/NHET2[11]</text>
<text x="159.7" y="42.8">ETMDATA[22]/EMIF_DATA[6]</text>
<text x="159.7" y="44.7">ETMDATA[23]/EMIF_DATA[7]</text>
<text x="159.7" y="46.5">ETMDATA[24]/EMIF_DATA[8]</text>
<text x="110.7" y="48.3">EMIF_ADDR[7]/RTP_DATA[12]/NHET2[13]</text>
<text x="110.7" y="50.1">EMIF_ADDR[8]/RTP_DATA[11]/NHET2[15]</text>
<text x="110.7" y="51.9">EMIF_ADDR[9]/RTP_DATA[10]</text>
<text x="110.7" y="53.8">EMIF_ADDR[10]/RTP_DATA[09]</text>
<text x="158.8" y="50.1">ETMDATA[26]/EMIF_DATA[10]</text>
<text x="158.8" y="51.9">ETMDATA[27]/EMIF_DATA[11]</text>
<text x="158.8" y="53.8">ETMDATA[28]/EMIF_DATA[12]</text>
<text x="159.7" y="48.3">ETMDATA[25]/EMIF_DATA[9]</text>
<text x="110.7" y="55.6">EMIF_ADDR[11]/RTP_DATA[08]</text>
<text x="110.7" y="57.4">EMIF_ADDR[12]/RTP_DATA[06]</text>
<text x="110.7" y="59.3">EMIF_ADDR[13]/RTP_DATA[05]</text>
<text x="158.8" y="55.6">ETMDATA[29]/EMIF_DATA[13]</text>
<text x="158.8" y="57.4">ETMDATA[30]/EMIF_DATA[14]</text>
<text x="158.8" y="59.3">ETMDATA[31]/EMIF_DATA[15]</text>
<text x="110.7" y="64.8">EMIF_ADDR[14]/RTP_DATA[04]</text>
<text x="110.7" y="66.6">EMIF_ADDR[15]/RTP_DATA[03]</text>
<text x="110.7" y="68.4">EMIF_ADDR[16]/RTP_DATA[02]</text>
<text x="110.7" y="70.2">EMIF_ADDR[17]/RTP_DATA[01]</text>
<text x="110.7" y="72.1">EMIF_ADDR[18]/RTP_DATA[0]</text>
<text x="110.7" y="73.9">EMIF_ADDR[19]/RTP_nENA</text>
<text x="110.7" y="75.7">EMIF_ADDR[20]/RTP_nSYNC</text>
<text x="110.7" y="77.6">EMIF_ADDR[21]/RTP_CLK</text>
<text x="172" y="77.6">EMIF_nWAIT</text>
<text x="172.7" y="83.1">EMIF_nRAS</text>
<text x="110.7" y="86.7">ETMDATA[12]/EMIF_BA[0]</text>
<text x="110.7" y="88.5">EMIF_BA[1]/NHET2[5]</text>
<text x="172.7" y="86.7">EMIF_nCAS</text>
<text x="110.7" y="94">ETMDATA[13]/EMIF_nOE</text>
<text x="110.7" y="95.8">EMIF_nWE/EMIF_nWR</text>
<text x="173.7" y="94">EMIF_CKE</text>
<text x="173.8" y="90.4">EMIF_CLK</text>
<text x="110.7" y="101.3">ETMDATA[15]/EMIF_nDQM[0]</text>
<text x="110.7" y="103.2">ETMDATA[14]/EMIF_nDQM[1]</text>
<text x="110.7" y="110.5">EMIF_nCS[0]/RTP_DATA[15]/NHET2[7]</text>
<text x="160.1" y="112.3">EMIF_nCS[4]/RTP_DATA[07]</text>
<text x="152.4" y="114.1">EMIF_nCS[3]/RTP_DATA[14]/NHET2[9]</text>
<text x="172" y="116">EMIF_nCS[2]</text>
</g>
<g font-size="1.6" fill="#000080">
<text x="49.4" y="25.2">RN1</text>
<text x="54.9" y="25.2">R_Pak8</text>
<text x="113.4" y="27.1">U1G</text>
<text x="85.9" y="43.5">RN2</text>
<text x="85.9" y="45.3">R_Pak8</text>
<text x="210.3" y="54.5">R32</text>
<text x="210.3" y="59.9">10K</text>
<text x="215.8" y="54.5">R33</text>
<text x="215.8" y="59.9">10K</text>
<text x="221.3" y="54.5">R34</text>
<text x="221.3" y="59.9">10K</text>
<text x="226.8" y="54.5">R35</text>
<text x="226.8" y="59.9">10K</text>
<text x="84.1" y="63.6">RN3</text>
<text x="190.2" y="76.4">22</text>
<text x="201.7" y="76.4">R36</text>
<text x="93.3" y="80.1">R_Pak8</text>
<text x="190.2" y="81.9">22</text>
<text x="201.7" y="81.9">R37</text>
<text x="78.6" y="87.4">R40</text>
<text x="91.4" y="87.4">22</text>
<text x="190.2" y="89.2">22</text>
<text x="190.2" y="85.6">22</text>
<text x="201.7" y="89.2">R41</text>
<text x="201.7" y="85.6">R39</text>
<text x="78.6" y="94.7">R44</text>
<text x="91.4" y="94.7">22</text>
<text x="190.2" y="92.9">22</text>
<text x="201.7" y="92.9">R43</text>
<text x="78.6" y="109.3">R47</text>
<text x="91.4" y="109.3">22</text>
<text x="190.2" y="113">22</text>
<text x="190.2" y="111.2">22</text>
<text x="201.7" y="111.2">R48</text>
<text x="202.6" y="113">R49</text>
<text x="190.2" y="114.8">22</text>
<text x="202.6" y="114.8">R50</text>
<text x="109.7" y="124">TMS570LC43x</text>
<text x="20.1" y="133.1">R52</text>
<text x="20.1" y="138.6">10K</text>
</g>
<g font-size="1.6" fill="#f00">
<text x="6.8" y="35.4">13,21,28</text>
<text x="9.1" y="31.8">13,28</text>
<text x="9.1" y="33.6">13,28</text>
<text x="22.5" y="31.8">EMIFA0_NHET201</text>
<text x="22.5" y="33.6">EMIFA1_NHET203</text>
<text x="22.5" y="35.4">EMIFA2_ETMD11</text>
<text x="66.2" y="35.3">EMIFA2_ETMD11B</text>
<text x="89.8" y="35.3">5</text>
<text x="6.8" y="37.3">13,21,28</text>
<text x="6.8" y="39.1">13,21,28</text>
<text x="6.8" y="40.9">13,21,28</text>
<text x="22.5" y="37.3">EMIFA3_ETMD10</text>
<text x="22.5" y="39.1">EMIFA4_ETMD9</text>
<text x="22.5" y="40.9">EMIFA5_ETMD8</text>
<text x="66.2" y="37.1">EMIFA3_ETMD10B</text>
<text x="66.2" y="38.9">EMIFA4_ETMD9B</text>
<text x="66.2" y="40.8">EMIFA5_ETMD8B</text>
<text x="88.9" y="38.9">5</text>
<text x="88.9" y="40.8">5</text>
<text x="89.8" y="37.1">5</text>
<text x="48.8" y="46.4">13,22,28</text>
<text x="64.6" y="46.4">EMIFA6_RTPD13</text>
<text x="48.8" y="48.3">13,22,28</text>
<text x="48.8" y="50.1">13,22,28</text>
<text x="48.8" y="51.9">13,22,28</text>
<text x="48.8" y="53.7">13,22,28</text>
<text x="64.6" y="48.3">EMIFA7_RTPD12</text>
<text x="64.6" y="50.1">EMIFA8_RTPD11</text>
<text x="64.6" y="51.9">EMIFA9_RTPD10</text>
<text x="64.6" y="53.7">EMIFA10_RTPD9</text>
<text x="48.8" y="55.6">13,22,28</text>
<text x="48.8" y="57.4">13,22,28</text>
<text x="51.2" y="59.2">22,28</text>
<text x="64.6" y="55.6">EMIFA11_RTPD8</text>
<text x="64.6" y="57.4">EMIFA12_RTPD6</text>
<text x="64.6" y="59.2">EMIFA13_RTPD5</text>
<text x="47.5" y="64.7">22,28</text>
<text x="60.9" y="64.7">EMIFA14_RTPD4</text>
<text x="47.5" y="66.5">22,28</text>
<text x="47.5" y="68.4">22,28</text>
<text x="47.5" y="70.2">22,28</text>
<text x="60.9" y="66.5">EMIFA15_RTPD3</text>
<text x="60.9" y="68.4">EMIFA16_RTPD2</text>
<text x="60.9" y="70.2">EMIFA17_RTPD1</text>
<text x="47.5" y="72">22,28</text>
<text x="47.5" y="73.9">22,28</text>
<text x="47.5" y="75.7">22,28</text>
<text x="47.5" y="77.5">22,28</text>
<text x="60.9" y="72">EMIFA18_RTPD0</text>
<text x="60.9" y="73.9">EMIFA19_RTPNENA</text>
<text x="60.9" y="75.7">EMIFA20_RTPNSYNC</text>
<text x="60.9" y="77.5">EMIFA21_RTPCLK</text>
<text x="230.6" y="77.3">EXP_EMIF_nWAIT</text>
<text x="253.8" y="77.3">28</text>
<text x="231.4" y="82.8">EMIF_nRAS</text>
<text x="249.8" y="82.8">13</text>
<text x="7.5" y="88.3">13,28</text>
<text x="20.8" y="88.3">EMIFBA1_NHET205</text>
<text x="231.4" y="86.5">EMIF_nCAS</text>
<text x="249.8" y="86.5">13</text>
<text x="5.7" y="95.6">13,28</text>
<text x="19" y="95.6">EMIFNWE_EMIFNWR</text>
<text x="232.2" y="93.8">EMIF_CKE</text>
<text x="232.5" y="90.1">EMIF_CLK</text>
<text x="249.8" y="93.8">13</text>
<text x="249.8" y="90.1">13</text>
<text x="5.7" y="110.2">13,22</text>
<text x="19" y="110.2">EMIFNCS0_RTPD15</text>
<text x="231.1" y="112.1">EMIFNCS4_RTPD7</text>
<text x="232.1" y="113.9">EMIFNCS3_RTPD14</text>
<text x="255.3" y="112.1">22,28</text>
<text x="257.1" y="113.9">22,28</text>
<text x="233.3" y="115.7">EMIFNCS2</text>
<text x="251.1" y="115.7">28</text>
</g>
<g font-size="1.6">
<text x="210.3" y="41.7">VCC_3V3</text>
<text x="14.6" y="120.3">VCC_3V3</text>
<text x="210.3" y="164.2">Title</text>
<text x="217.6" y="166">TMS570LC43x HDK</text>
<text x="210.3" y="169.7">Size</text>
<text x="212.1" y="171.5">B</text>
<text x="217.6" y="169.7">Document</text>
<text x="217.6" y="171.5">MCU EMIF</text>
<text x="226.4" y="169.7">Number</text>
<text x="270.6" y="169.7">Rev</text>
<text x="272.5" y="171.5">B</text>
<text x="210.3" y="175.2">Date:</text>
<text x="219.8" y="175.2">Tuesday, May 20, 2014</text>
<text x="246.9" y="175.2">Sheet</text>
<text x="256" y="175.2">3</text>
<text x="261.5" y="175.2">of</text>
<text x="267" y="175.2">29</text>
</g>
<g font-size="1.3">
<text x="29.3" y="1.4">5</text>
<text x="84.1" y="1.4">4</text>
<text x="139" y="1.4">3</text>
<text x="193.8" y="1.4">2</text>
<text x="248.7" y="1.4">1</text>
<text x=".5" y="24.7">D</text>
<text x="276.6" y="24.7">D</text>
<text x=".5" y="68.2">C</text>
<text x="276.6" y="68.2">C</text>
<text x=".5" y="111.6">B</text>
<text x="276.6" y="111.6">B</text>
<text x=".5" y="155">A</text>
<text x="276.6" y="155">A</text>
<text x="29.3" y="177">5</text>
<text x="84.1" y="177">4</text>
<text x="139" y="177">3</text>
<text x="193.8" y="177">2</text>
<text x="248.7" y="177">1</text>
</g>
</svg>
